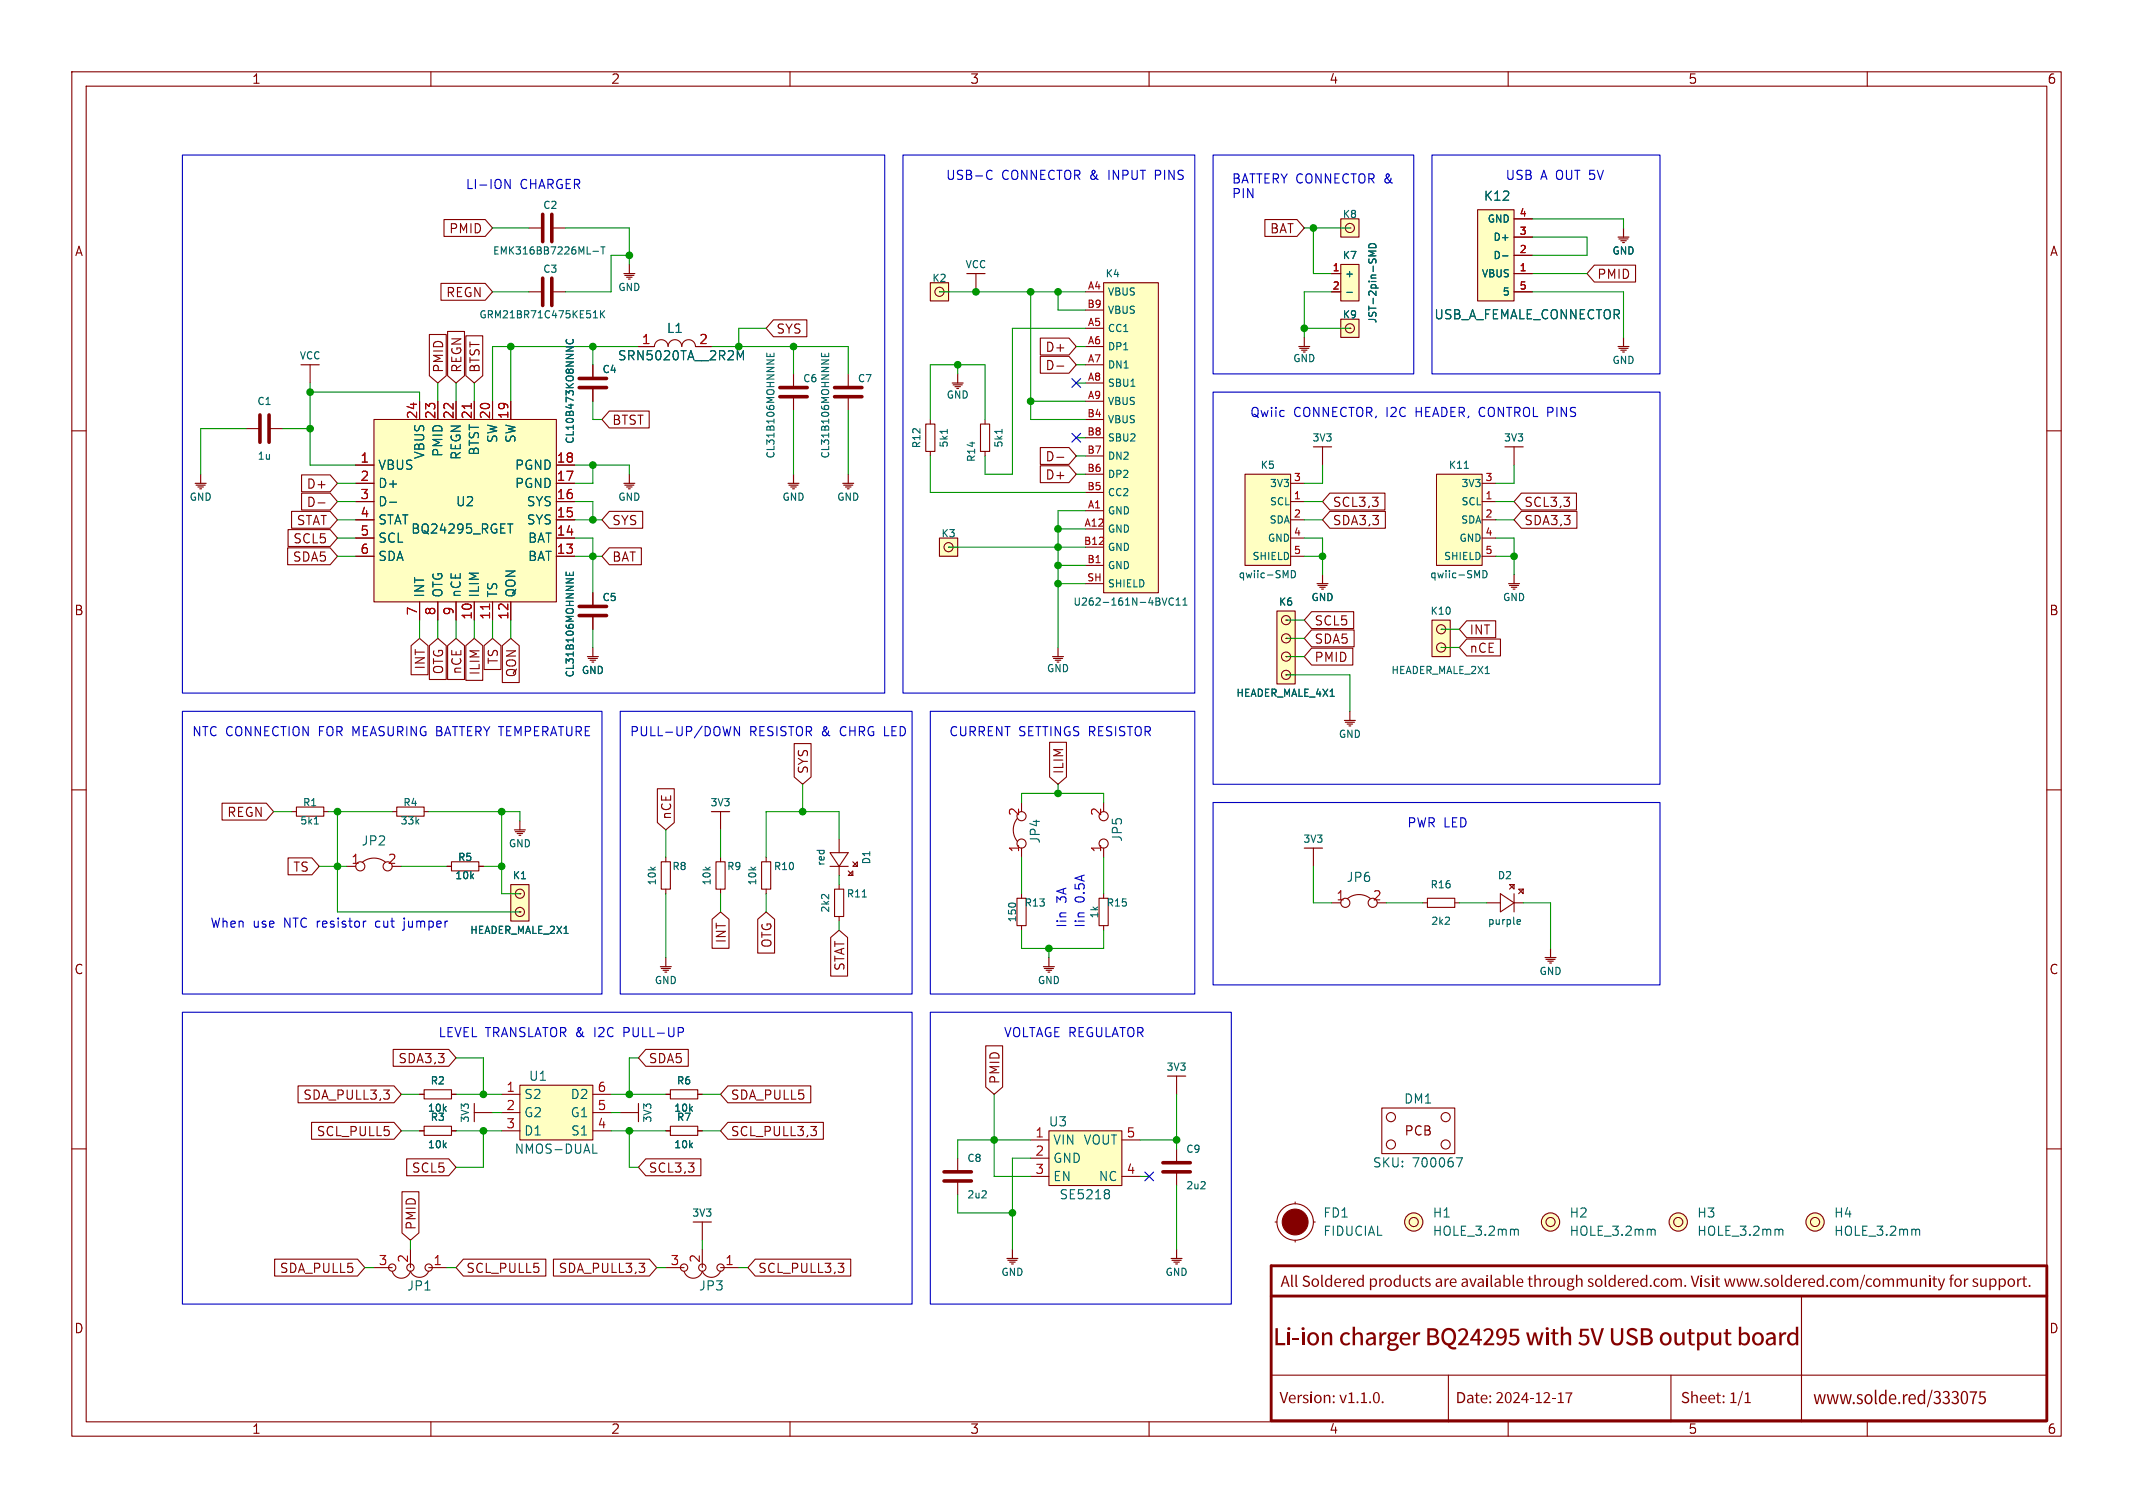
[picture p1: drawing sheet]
<svg xmlns="http://www.w3.org/2000/svg" width="297mm" height="210mm" viewBox="0 0 297 210" stroke-linecap="round" stroke-linejoin="round" font-family="sans-serif">
<g fill="none" stroke="#840000" stroke-width=".15">
<path d="M10 10h277v190h-277zM12 12h273v186h-273zM60 10v2M110 10v2M160 10v2M210 10v2M260 10v2M10 60h2M285 60h2M10 110h2M285 110h2M10 160h2"/>
<path d="M285 160h2M60 198v2M110 198v2M160 198v2M177 191.5h108M201.7 191.5v6.5M210 198v2M232.7 191.5v6.5M250.8 180.5v17.5M260 198v2"/>
</g>
<path d="M284.8 176.3h-107.8v21.6h107.9M285 176.3v21.6M177 180.5h108" fill="none" stroke="#840000" stroke-width=".4"/>
<path d="M130.8 74.9h2.5v2.6h-2.5z" fill="#ffffc2"/>
<g fill="none" stroke="#840000" stroke-width=".15">
<path d="M130.8 74.9h2.5v2.6h-2.5zM132.1 76.2h.1M40.6 113h.7M41.3 112.4h3.8v1.3h-3.8zM45.1 113h.6M62.2 120.7h.7M62.9 120h3.8v1.3h-3.8zM66.7 120.7h.6"/>
<circle cx="132.1" cy="76.2" r=".63"/>
</g>
<path d="M43.8 114.8h.5" fill="none" stroke="#006464" stroke-width=".15"/>
<path d="M186.7 36.8h2.5v5.1h-2.5z" fill="#ffffc2"/>
<path d="M185.4 38.1h1.3M186.7 36.8h2.5v5.1h-2.5zM185.4 40.6h1.3" fill="none" stroke="#840000" stroke-width=".15"/>
<path d="M190.7 34a.52 .52 0 0 1 .6 0 .52 .52 0 0 1 .3 .5h-1zM191.6 35h-1l.7 .3-.7 .3M187.5 40.7h.8" fill="none" stroke="#006464" stroke-width=".15"/>
<path d="M186.7 44.5h2.5v2.5h-2.5z" fill="#ffffc2"/>
<g fill="none" stroke="#840000" stroke-width=".15">
<path d="M186.7 44.5h2.5v2.5h-2.5zM188 45.7h.1"/>
<circle cx="188" cy="45.7" r=".63"/>
</g>
<path d="M71.6 115.6h1.6M71.8 115.8h1.2M72 116.1h.8M72.3 116.3h.2M72.4 114.3v1.3" fill="none" stroke="#840000" stroke-width=".16"/>
<path d="M71.1 123.2h2.6v5.1h-2.6z" fill="#ffffc2"/>
<g fill="none" stroke="#840000" stroke-width=".15">
<path d="M71.1 123.2h2.6v5.1h-2.6zM72.4 127h.1M72.4 124.5h.1"/>
<circle cx="72.4" cy="124.5" r=".63"/>
<circle cx="72.4" cy="127" r=".63"/>
</g>
<path d="M186.7 30.5h2.5v2.5h-2.5z" fill="#ffffc2"/>
<g fill="none" stroke="#840000" stroke-width=".15">
<path d="M186.7 30.5h2.5v2.5h-2.5zM188 31.8h.1M82.5 50.8v1.9M82.5 54v1.9M54.6 113h.6M55.2 112.4h3.9v1.3h-3.9zM59.1 113h.6M92.7 119.4v.6M100.3 113v2.6M100.3 119.4v.6M106.7 119.4v.6M115.6 118.7h2.5l-1.3 2z"/>
<path d="M116.8 116.8v2M92.1 120h1.2v3.8h-1.2zM92.7 123.8v.7M99.7 120h1.3v3.8h-1.3zM100.3 123.8v.7M106 120h1.3v3.8h-1.3zM106.7 123.8v.7M115.6 120.7h2.5M116.2 123.8h1.3v3.8h-1.3zM116.8 120.7v1.2M116.8 123.2v.6M116.8 127.6v.7"/>
<path d="M118.1 121.9l.6-.6v.6zM118.1 121.3l.6 .6M118.7 120.7l.7-.7v.7zM118.7 120l.7 .7M198.1 125.7h.6M198.8 125.1h3.8v1.3h-3.8zM202.6 125.7h.6M207 125.7h1.9M208.9 124.5l1.9 1.2-1.9 1.3zM210.2 123.2h.6v.6zM210.8 125.7h1.3M210.8 123.2l-.6 .6"/>
<path d="M210.8 124.5v2.5M211.5 123.8h.6v.7zM212.1 123.8l-.6 .7"/>
<circle cx="188" cy="31.7" r=".63"/>
<circle cx="215.9" cy="170.2" r=".63"/>
<circle cx="215.9" cy="170.2" r="1.27"/>
<circle cx="233.7" cy="170.2" r=".63"/>
<circle cx="233.7" cy="170.2" r="1.27"/>
</g>
<g fill="none" stroke="#840000" stroke-width=".16">
<path d="M180.8 48.3h1.6M181 48.5h1.2M181.2 48.8h.8M181.5 49h.2M181.6 47v1.3M99.1 113h2.5M91.9 134.6h1.6M92.1 134.9h1.2M92.3 135.1h.8M92.6 135.4h.2M92.7 133.4v1.2M215.1 133.4h1.6"/>
<path d="M215.3 133.6h1.2M215.5 133.9h.8M215.8 134.1h.2M215.9 132.1v1.3"/>
</g>
<path d="M78.9 47.3a.47 .47 0 0 0 .4 .6 .47 .47 0 0 0 .5-.4l-.1-.2M120.1 124.9h.5M211.3 128.7h.4M211.3 128.1h.3l.1 .2-.5 .1M230.1 171.2h.2l.2 .2v.6M247.9 171.2h.2l.1 .2v.6" fill="none" stroke="#006464" stroke-width=".15"/>
<path d="M80.6 54h3.9M80.6 52.7h3.9" fill="none" stroke="#840000" stroke-width=".5"/>
<g fill="#ffffc2" stroke="#ffffc2" stroke-width=".14">
<circle cx="233.7" cy="170.2" r="1.27"/>
<circle cx="215.9" cy="170.2" r="1.27"/>
</g>
<path d="M177.8 85.1h2.5v10.2h-2.5z" fill="#ffffc2"/>
<g fill="none" stroke="#840000" stroke-width=".15">
<path d="M73.7 31.8h1.9M76.8 31.8h1.9M128.9 59.1h1.3v3.8h-1.3zM129.5 58.4v.6M136.5 59.1h1.3v3.8h-1.3zM137.2 58.4v.6M129.5 62.9v.6M137.2 62.9v.6M177.8 85.1h2.5v10.2h-2.5zM179.1 94h.1M179.1 91.4h.1M179.1 88.9h.1"/>
<path d="M179.1 86.4h.1"/>
<circle cx="179.1" cy="94" r=".63"/>
<circle cx="179.1" cy="86.4" r=".63"/>
<circle cx="179.1" cy="88.9" r=".63"/>
<circle cx="179.1" cy="91.4" r=".63"/>
</g>
<path d="M82.6 35h.7M83.7 34.4h.5M84 34.4v1M131.9 59.8v.6M139.5 59.8v.6" fill="none" stroke="#006464" stroke-width=".15"/>
<path d="M75.6 29.8v3.9M76.8 29.8v3.9" fill="none" stroke="#840000" stroke-width=".5"/>
<path d="M132.6 53.3h1.5M132.7 53.6h1.3M133 53.8h.7M133.2 54.1h.3M133.3 52.1v1.2M183.4 81.3h1.5M183.5 81.5h1.3M183.8 81.8h.7M184 82h.3M184.1 80v1.3" fill="none" stroke="#840000" stroke-width=".16"/>
<path d="M173.4 66h6.3v12.7h-6.3z" fill="#ffffc2"/>
<path d="M173.4 66h6.3v12.7h-6.3zM179.7 69.9h1.9M179.7 72.4h1.9M179.7 67.3h1.9M179.7 74.9h1.9M179.7 77.5h1.9" fill="none" stroke="#840000" stroke-width=".15"/>
<path d="M179.8 79.5a.51 .51 0 0 1 .6 .5 .51 .51 0 0 1-.6 .5z" fill="none" stroke="#006464" stroke-width=".15"/>
<path d="M199.4 86.4h2.5v5h-2.5z" fill="#ffffc2"/>
<g fill="none" stroke="#840000" stroke-width=".15">
<path d="M73.7 40.6h1.9M76.8 40.6h1.9M82.5 82.6v1.8M82.5 85.7v1.9M199.4 86.4h2.5v5h-2.5zM200.7 90.2h.1M200.7 87.6h.1"/>
<circle cx="200.7" cy="90.2" r=".63"/>
<circle cx="200.7" cy="87.6" r=".63"/>
</g>
<path d="M146.6 91.4h1.5M146.7 91.7h1.3M146.9 91.9h.8M147.2 92.2h.2M147.3 90.2v1.2M188 99.1v1.2M187.2 100.3h1.5M187.3 100.6h1.3M187.6 100.8h.7M187.8 101.1h.3" fill="none" stroke="#840000" stroke-width=".16"/>
<path d="M75.6 38.7v3.8M76.8 38.7v3.8M80.6 85.7h3.9M80.6 84.5h3.9" fill="none" stroke="#840000" stroke-width=".5"/>
<path d="M82.6 44.3h.6M83.6 43.3v1M83.8 43.7l.4 .6M84.2 43.3l-.6 .5M78.8 79.7v.4h1v-.4M79.3 79.8v.3" fill="none" stroke="#006464" stroke-width=".15"/>
<path d="M52.1 58.4h25.4v25.4h-25.4z" fill="#ffffc2"/>
<g fill="none" stroke="#840000" stroke-width=".15">
<path d="M34.3 59.7h1.9M37.5 59.7h1.9M52.1 58.4h25.4v25.4h-25.4zM58.4 55.9v2.5M61 55.9v2.5M63.5 55.9v2.5M66 55.9v2.5M68.6 55.9v2.5M71.1 55.9v2.5M118.1 52.1v1.9M118.1 55.3v1.9M49.5 64.8h2.6"/>
<path d="M49.5 77.5h2.6M49.5 74.9h2.6M49.5 72.4h2.6M49.5 69.9h2.6M49.5 67.3h2.6M77.5 64.8h2.5M77.5 77.5h2.5M77.5 74.9h2.5M77.5 72.4h2.5M77.5 69.9h2.5M77.5 67.3h2.5M184.1 62.2v2.6"/>
<path d="M210.8 62.2v2.6M58.4 83.8v2.6M61 83.8v2.6M63.5 83.8v2.6M66 83.8v2.6M68.6 83.8v2.6M71.1 83.8v2.6M163.8 160v1.9M163.8 163.2v1.9"/>
</g>
<path d="M65.6 56.2v.7M68.2 84.1v.7" fill="none" stroke="#a90000" stroke-width=".15"/>
<path d="M114.4 49.2v.4h1v-.4M114.9 49.3v.3M54.3 69.9h.9M70.7 73h.7M167.2 165.6h.6M167.8 164.6v.4" fill="none" stroke="#006464" stroke-width=".15"/>
<path d="M27.2 67.3h1.5M27.3 67.6h1.3M27.6 67.8h.7M27.8 68.1h.3M27.9 66v1.3M182.9 62.2h2.5M209.5 62.2h2.6M163.1 175.3h1.5M163.2 175.5h1.3M163.4 175.8h.8M163.7 176h.3M163.8 174v1.3" fill="none" stroke="#840000" stroke-width=".16"/>
<path d="M36.2 57.8v3.8M37.5 57.8v3.8M116.2 55.2h3.8M116.2 54h3.8M161.9 163.2h3.8M161.9 161.9h3.8" fill="none" stroke="#840000" stroke-width=".5"/>
<path d="M200 66h6.4v12.7h-6.4z" fill="#ffffc2"/>
<g fill="none" stroke="#840000" stroke-width=".15">
<path d="M43.2 50.8v2.5M200 66h6.4v12.7h-6.4zM206.4 69.9h1.9M206.4 72.4h1.9M206.4 67.3h1.9M206.4 74.9h1.9M206.4 77.5h1.9M192.4 154.3h10.2v6.4h-10.2zM177.5 170.2h.3M180.3 167.4v.2M180.3 172.7v.3M182.9 170.2h.2"/>
<circle cx="193.7" cy="159.4" r=".63"/>
<circle cx="193.7" cy="155.6" r=".63"/>
<circle cx="201.3" cy="159.4" r=".63"/>
<circle cx="201.3" cy="155.6" r=".63"/>
<circle cx="180.3" cy="170.2" r="2.54"/>
<circle cx="196.8" cy="170.2" r=".63"/>
<circle cx="196.8" cy="170.2" r="1.27"/>
</g>
<path d="M203.9 65.2h.6M206.5 79.5a.51 .51 0 0 1 .6 .5 .51 .51 0 0 1-.6 .5zM202.8 161.2h.8l-.5 1.3M211.1 171.2h.1l.2 .2v.6" fill="none" stroke="#006464" stroke-width=".15"/>
<circle cx="180.3" cy="170.2" r="1.8" fill="#840000" stroke="#840000" stroke-width=".15"/>
<circle cx="196.8" cy="170.2" r="1.27" fill="#ffffc2" stroke="#ffffc2" stroke-width=".14"/>
<path d="M41.9 50.8h2.5" fill="none" stroke="#840000" stroke-width=".16"/>
<path d="M72.4 151.1h10.1v7.7h-10.1z" fill="#ffffc2"/>
<g fill="none" stroke="#840000" stroke-width=".15">
<path d="M88.9 48.3h2.2M91.1 48.2a.95 .95 0 0 1 1-.9 .95 .95 0 0 1 .9 .9 .95 .95 0 0 1 1-.9 .95 .95 0 0 1 .9 .9 .95 .95 0 0 1 1-.9 .95 .95 0 0 1 .9 .9M96.9 48.3h2.2M110.5 52.1v1.9M110.5 55.3v1.9M141.6 114a2.55 2.55 0 0 0 .1 3.2M142.2 111.8v1.2M142.2 118.1v1.3M153.7 111.8v1.2M153.7 118.1v1.3M141.6 125.1h1.3v3.8h-1.3zM142.2 124.5v.6"/>
<path d="M142.2 128.9v.6M153 125.1h1.3v3.8h-1.3zM153.7 124.5v.6M153.7 128.9v.6M66 154.9h2.6M69.8 152.4h2.6M69.8 154.9h2.6M69.8 157.5h2.6M72.4 151.1h10.1v7.7h-10.1zM82.5 152.4h2.6M82.5 154.9h2.6M82.5 157.5h2.6"/>
<path d="M163.8 149.9v2.5"/>
<circle cx="142.2" cy="113.7" r=".63"/>
<circle cx="142.2" cy="117.5" r=".63"/>
<circle cx="153.7" cy="117.5" r=".63"/>
<circle cx="153.7" cy="113.7" r=".63"/>
</g>
<path d="M102.7 48.8l.4 .9 .4-.9v1.3M106.8 49.2v.4h1v-.4M107.2 49.3v.3M140.6 125.8h.6M82.5 160.6h.7" fill="none" stroke="#006464" stroke-width=".15"/>
<g fill="none" stroke="#840000" stroke-width=".16">
<path d="M86.9 67.3h1.5M87 67.6h1.3M87.2 67.8h.8M87.5 68.1h.3M87.6 66v1.3M109.7 67.3h1.6M109.9 67.6h1.2M110.1 67.8h.8M110.4 68.1h.2M110.5 66v1.3M81.8 91.4h1.5M81.9 91.7h1.3"/>
<path d="M82.2 91.9h.7M82.4 92.2h.3M82.5 90.2v1.2M145.3 134.6h1.5M145.4 134.9h1.3M145.7 135.1h.7M145.9 135.4h.3M146 133.4v1.2M66 153.7v2.5M162.6 149.9h2.5M140.2 175.3h1.5M140.3 175.5h1.3"/>
<path d="M140.6 175.8h.8M140.8 176h.3M141 174v1.3"/>
</g>
<path d="M108.6 55.2h3.8M108.6 54h3.8" fill="none" stroke="#840000" stroke-width=".5"/>
<path d="M146 157.5h10.2v7.6h-10.2z" fill="#ffffc2"/>
<g fill="none" stroke="#840000" stroke-width=".15">
<path d="M135.9 38.1v2.5M58.4 157.5h.6M58.4 152.4h.6M59.1 151.8h3.8v1.2h-3.8zM59.1 156.8h3.8v1.3h-3.8zM62.9 157.5h.6M62.9 152.4h.6M92.7 157.5h.6M93.3 156.8h3.9v1.3h-3.9zM97.2 157.5h.6M143.5 158.8h2.5M146 157.5h10.2v7.6h-10.2z"/>
<path d="M156.2 158.8h2.5M52.1 176.5h2.5M54.6 177a1.32 1.32 0 0 0 1.3 1 1.32 1.32 0 0 0 1.2-1 1.38 1.38 0 0 0 1.3 .9 1.38 1.38 0 0 0 1.3-.9M57.1 174v2.5M59.7 176.5h2.5M92.7 176.5h2.5M95.2 177a1.32 1.32 0 0 0 1.3 1 1.32 1.32 0 0 0 1.3-1 1.38 1.38 0 0 0 1.3 .9 1.38 1.38 0 0 0 1.2-.9M97.8 174v2.5M100.3 176.5h2.6M133.3 161.3v1.9M133.3 164.5v1.9M143.5 161.3h2.5"/>
<path d="M143.5 163.8h2.5M156.2 163.8h2.5"/>
<circle cx="54.6" cy="176.5" r=".51"/>
<circle cx="57.2" cy="176.5" r=".51"/>
<circle cx="59.7" cy="176.5" r=".51"/>
<circle cx="95.3" cy="176.5" r=".51"/>
<circle cx="97.8" cy="176.5" r=".51"/>
<circle cx="100.3" cy="176.5" r=".51"/>
</g>
<path d="M136.7 166.8h.6M137.3 165.9v.4M154.2 165.7l.3 .2-.3 .3 .3 .3v.2l-.3 .2" fill="none" stroke="#006464" stroke-width=".15"/>
<path d="M131.4 164.5h3.9M131.4 163.2h3.9" fill="none" stroke="#840000" stroke-width=".5"/>
<path d="M134.6 38.1h2.6M117.3 67.3h1.6M117.5 67.6h1.2M117.7 67.8h.8M118 68.1h.2M118.1 66v1.3" fill="none" stroke="#840000" stroke-width=".16"/>
<path d="M129.5 39.4h2.6v2.5h-2.6z" fill="#ffffc2"/>
<g fill="none" stroke="#840000" stroke-width=".15">
<path d="M129.5 39.4h2.6v2.5h-2.6zM130.8 40.6h.1"/>
<circle cx="130.8" cy="40.6" r=".63"/>
</g>
<path d="M153.7 39.4h7.6v43.2h-7.6z" fill="#ffffc2"/>
<g fill="none" stroke="#840000" stroke-width=".15">
<path d="M153.7 39.4h7.6v43.2h-7.6zM151.1 40.6h2.6M151.1 45.7h2.6M151.1 48.3h2.6M151.1 50.8h2.6M151.1 53.3h2.6M151.1 55.9h2.6M151.1 58.4h2.6M151.1 43.2h2.6M151.1 71.1h2.6M151.1 73.7h2.6M151.1 78.7h2.6"/>
<path d="M151.1 76.2h2.6M151.1 68.6h2.6M151.1 66h2.6M151.1 63.5h2.6M151.1 61h2.6M151.1 81.3h2.6M86.4 154.9h2.5M97.8 170.2v2.5"/>
</g>
<path d="M157.5 53.8h.5M162.5 83.3l-.4 1M163.4 83.4a.47 .47 0 0 0-.7 .3 .47 .47 0 0 0 .5 .6l.2-.1M163.8 84.3h.5M163.8 83.6l.3-.3v1M164.7 84.3h.6M164.7 83.6l.3-.3v1" fill="none" stroke="#006464" stroke-width=".15"/>
<path d="M225.3 33h1.5M225.4 33.3h1.3M225.7 33.5h.7M225.9 33.8h.3M226.1 31.8v1.2M225.3 48.3h1.5M225.4 48.5h1.3M225.7 48.8h.7M225.9 49h.3M226.1 47v1.3M88.9 153.7v2.5M96.5 170.2h2.6" fill="none" stroke="#840000" stroke-width=".16"/>
<path d="M205.7 29.2h5.1v12.7h-5.1z" fill="#ffffc2"/>
<g fill="none" stroke="#840000" stroke-width=".15">
<path d="M61.4 39.5h6.2l1 1.1-1 1.2h-6.2zM61.8 30.6h5.8l1 1.2-1 1.1h-5.8zM176.1 30.6h4.5l1 1.2-1 1.1h-4.5zM185.4 38.1h1.3M205.7 29.2h5.1v12.7h-5.1zM210.8 38.1h2.6M210.8 35.6h2.6M210.8 33h2.6M210.8 30.5h2.6M222 36.9h5.7v2.4h-5.7l-1-1.2zM58.4 55.9v2.5M59.8 46.6h2.3v5.7l-1.1 1-1.2-1z"/>
<path d="M61 55.9v2.5M62.3 46.2h2.4v6.1l-1.2 1-1.2-1zM63.5 55.9v2.5M64.9 46.8h2.3v5.5l-1.2 1-1.1-1zM66 55.9v2.5M68.6 55.9v2.5M71.1 55.9v2.5M82.5 50.8v1.9M82.5 54v1.9M84.8 57.2h5.6v2.4h-5.6l-1-1.2zM88.9 48.3h2.2M96.9 48.3h2.2"/>
<path d="M107.7 44.5h4.6v2.4h-4.6l-1-1.2zM144.9 47.1h3.9l1.1 1.2-1.1 1.1h-3.9zM144.9 49.6h3.9l1.1 1.2-1.1 1.2h-3.9zM147.2 51h.9M185.4 40.6h1.3M188 45.7h.1M210.8 40.6h2.6M40.1 76.3h5.9l1 1.2-1 1.1h-5.9zM40.1 73.8h5.9l1 1.1-1 1.2h-5.9zM40.6 71.2h5.4l1 1.2-1 1.2h-5.4zM42 66.1h4l1 1.2-1 1.2h-4zM42 68.7h4l1 1.2-1 1.1h-4z"/>
<path d="M44.3 70h1M49.5 64.8h2.6M49.5 77.5h2.6M49.5 74.9h2.6M49.5 72.4h2.6M49.5 69.9h2.6M49.5 67.3h2.6M77.5 64.8h2.5M77.5 77.5h2.5M77.5 74.9h2.5M77.5 72.4h2.5M77.5 69.9h2.5"/>
<path d="M77.5 67.3h2.5M84.8 71.2h4.7v2.4h-4.7l-1-1.2zM84.8 76.3h4.5v2.3h-4.5l-1-1.1zM144.9 64.9h3.9l1.1 1.1-1.1 1.2h-3.9zM144.9 62.3h3.9l1.1 1.2-1.1 1.2h-3.9zM147.2 63.7h.9M185.2 71.2h7.7v2.4h-7.7l-1.1-1.2zM185.2 68.7h7.6v2.3h-7.6l-1.1-1.1zM211.8 71.2h7.8v2.4h-7.8l-1-1.2zM211.8 68.7h7.7v2.3h-7.7l-1-1.1zM57.2 89.9l1.2-1 1.2 1v4.1h-2.4zM58.4 83.8v2.6"/>
<path d="M59.8 89.9l1.2-1 1.1 1v4.7h-2.3zM61 83.8v2.6M62.3 89.9l1.2-1 1.2 1v4.7h-2.4zM63.5 83.8v2.6M64.9 89.9l1.1-1 1.2 1v4.8h-2.3zM66 83.8v2.6M67.4 89.9l1.2-1 1.2 1v3.3h-2.4zM68.6 83.8v2.6M69.9 89.9l1.2-1 1.2 1v5.2h-2.4zM71.1 83.8v2.6M82.5 82.6v1.8M82.5 85.7v1.9"/>
<path d="M179.1 94h.1M179.1 91.4h.1M179.1 88.9h.1M179.1 86.4h.1M182.6 87.7h5.9v2.4h-5.9l-1-1.2zM182.6 90.3h5.8v2.3h-5.8l-1-1.2zM182.6 85.2h5.9v2.3h-5.9l-1-1.1zM204.2 86.5h4.1v2.3h-4.1l-1-1.2zM204.2 89h4.7v2.3h-4.7l-1-1.1zM30.9 111.9h6.2l1 1.1-1 1.2h-6.2zM40.1 119.5h3.3l1 1.2-1 1.1h-3.3zM91.5 109.8h2.4v4.8l-1.2 1-1.2-1z"/>
<path d="M110.6 103.6h2.3v4.6l-1.1 1-1.2-1zM146.1 103.4h2.4v4.8l-1.2 1-1.2-1zM182.9 118.1v2.6M48.3 120.7h1.2M53.7 120.1a2.55 2.55 0 0 0-3.2 0M54.6 120.7h1.3M62.2 120.7h.7M66.7 120.7h.6M72.4 127h.1M72.4 124.5h.1M99.2 128l1.1-1 1.2 1v4.1h-2.3zM105.5 128l1.2-1 1.2 1v4.7h-2.4z"/>
<path d="M115.7 130.6l1.1-1.1 1.2 1.1v5.3h-2.3zM185.4 125.7h1.3M190.8 125.1a2.55 2.55 0 0 0-3.2 .1M191.8 125.7h1.2M41.5 151.2h13.4l1 1.2-1 1.2h-13.4zM43.4 156.3h11.5l1 1.2-1 1.2h-11.5zM53.4 151.8h.8l-.4 .5M54.1 152.4v.5M54.7 146.1h7.8l1 1.2-1 1.2h-7.8zM58.4 152.4h.6M58.4 157.5h.6M62.9 152.4h.6"/>
<path d="M62.9 157.5h.6M89.9 146.1h5.9v2.4h-5.9l-1-1.2zM92.7 152.4h.6M92.7 157.5h.6M93.3 151.8h3.9v1.2h-3.9zM97.2 152.4h.6M97.2 157.5h.6M101.3 156.3h13.3v2.4h-13.3l-1-1.2zM101.3 151.2h11.6v2.4h-11.6l-1-1.2zM112.9 156.9h.8l-.4 .5M113.4 157.4l.3 .2v.3l-.3 .3M137.3 145.6h2.3v5.8l-1.2 1-1.1-1z"/>
<path d="M38.2 175.4h11.6l1 1.1-1 1.2h-11.6zM56 166h2.3v5.7l-1.2 1-1.1-1zM56.6 161.4h5.9l1 1.2-1 1.1h-5.9zM64.5 175.4h11.5v2.3h-11.5l-1-1.2zM77.1 175.4h13.3l1 1.1-1 1.2h-13.3zM89 175.9h.8l-.5 .5M89.7 176.5v.6M89.9 161.4h7.7v2.3h-7.7l-1-1.1zM105.2 175.4h13.3v2.3h-13.3l-1.1-1.2zM116.7 175.9h.8l-.4 .5M117.2 176.4l.3 .3v.3l-.3 .2"/>
<circle cx="50.2" cy="120.6" r=".63"/>
<circle cx="54" cy="120.6" r=".63"/>
<circle cx="187.3" cy="125.7" r=".63"/>
<circle cx="191.1" cy="125.7" r=".63"/>
<circle cx="252.7" cy="170.2" r=".63"/>
<circle cx="252.7" cy="170.2" r="1.27"/>
</g>
<path d="M190.7 34a.52 .52 0 0 1 .6 0 .52 .52 0 0 1 .3 .5h-1zM191.6 35h-1l.7 .3-.7 .3M209.2 35.6h.8M78.9 47.3a.47 .47 0 0 0 .4 .6 .47 .47 0 0 0 .5-.4l-.1-.2M102.7 48.8l.4 .9 .4-.9v1.3M187.5 40.7h.8M54.3 69.9h.9M70.7 73h.7M78.8 79.7v.4h1v-.4M79.3 79.8v.3M266.9 171.2h.2l.2 .2v.6" fill="none" stroke="#006464" stroke-width=".15"/>
<path d="M86.9 38.1h1.5M87 38.4h1.3M87.2 38.6h.8M87.5 38.9h.3M87.6 36.8v1.3M210.1 81.3h1.5M210.2 81.5h1.3M210.4 81.8h.8M210.7 82h.2M210.8 80v1.3M181.6 118.1h2.5" fill="none" stroke="#840000" stroke-width=".16"/>
<circle cx="252.7" cy="170.2" r="1.27" fill="#ffffc2" stroke="#ffffc2" stroke-width=".14"/>
<g fill="none" stroke="#0000c2" stroke-width=".15">
<path d="M25.4 21.6h97.8v74.9h-97.8zM70.3 25l.7 1.3v-1.3M125.7 21.6h40.7v74.9h-40.7zM137.6 23.8l.3-.1 .2 .1M138.1 24.9l-.2 .1-.3-.1M168.9 21.6h27.9v30.5h-27.9zM199.4 21.6h31.7v30.5h-31.7zM168.9 54.6h62.2v54.6h-62.2zM25.4 99.1h58.4v39.3h-58.4zM86.4 99.1h40.6v39.3h-40.6zM129.5 99.1h36.9v39.3h-36.9zM101.8 101.2l-.3 1.3"/>
<path d="M103 101.2v1.3l-.8-1.3v1.3M168.9 111.8h62.2v25.4h-62.2zM51 128.3h-.3M56.3 129.4l-.3 .1M56.3 127.9v.1M25.4 141h101.6v40.6h-101.6zM129.5 141h41.9v40.6h-41.9z"/>
</g>
<g fill="none" stroke="#009600" stroke-width=".15">
<path d="M68.6 31.8h5.1M78.7 31.8h8.9v5M87.6 35.6h-2.5v5h-6.4M181.6 31.8h6.4M182.9 31.8v6.3h2.5M213.4 33h7.6v2.6h-7.6M213.4 38.1h7.6M213.4 30.5h12.7v1.3M34.3 59.7h-6.4v6.3M39.4 59.7h3.8M43.2 54.6h15.2v1.3M43.2 53.3v11.5h6.3"/>
<path d="M61 53.3v2.6M63.5 53.3v2.6M66 53.3v2.6M68.6 40.6h5.1M71.1 48.3v7.6M82.5 55.9v2.5h1.3M82.5 48.3v2.5M88.9 48.3h-20.3v7.6M99.1 48.3h19v3.8M106.7 45.7h-3.8v2.6M110.5 48.3v3.8M110.5 57.2v8.8"/>
<path d="M118.1 57.2v8.8M129.5 58.4v-7.6h7.7v7.6M130.8 40.6h20.3M133.3 50.8v1.3M143.5 40.6v17.8h7.6M143.5 55.9h7.6M147.3 40.6v2.6h3.8M149.9 48.3h1.2M149.9 50.8h1.2M149.9 53.3h1.2M151.1 45.7h-10.1v20.3h-3.8v-2.5M181.6 45.7h6.4"/>
<path d="M185.4 40.6h-3.8v6.4M213.4 40.6h12.7v6.4M47 67.3h2.5M47 69.9h2.5M47 77.5h2.5M47 74.9h2.5M47 72.4h2.5M80 69.9h2.5v2.5M80 77.5h3.8M80 74.9h2.5v7.7M80 72.4h3.8M80 64.8h7.6v1.2"/>
<path d="M82.5 64.8v2.5h-2.5M129.5 63.5v5.1h21.6M132.1 76.2h19M147.3 78.7h3.8M147.3 73.7h3.8M149.9 66h1.2M149.9 61h1.2M149.9 63.5h1.2M151.1 71.1h-3.8v19.1M181.6 69.9h2.5M181.6 77.5h2.5M181.6 74.9h2.5v5.1"/>
<path d="M181.6 72.4h2.5M184.1 64.8v2.5h-2.5M208.3 69.9h2.5M208.3 77.5h2.5M208.3 74.9h2.5v5.1M208.3 72.4h2.5M210.8 64.8v2.5h-2.5M58.4 86.4v2.5M61 86.4v2.5M63.5 86.4v2.5M66 86.4v2.5M68.6 86.4v2.5"/>
<path d="M71.1 86.4v2.5M82.5 87.6v2.6M147.3 81.3h3.8M179.1 86.4h2.5M179.1 94h8.9v5.1M179.1 88.9h2.5M179.1 91.4h2.5M200.7 87.6h2.5M200.7 90.2h2.5M38.1 113h2.5M45.7 113h8.9M47 113v14h25.4"/>
<path d="M59.7 113h12.7v1.3M69.8 113v11.5h2.6M92.7 115.6v3.8M100.3 115.6v3.8M111.8 109.2v3.8M116.8 116.8v-3.8h-10.1v6.4M142.2 111.8v-1.3h11.5v1.3M142.2 119.4v5.1M147.3 109.2v1.3M153.7 119.4v5.1M44.4 120.7h3.9M55.9 120.7h6.3"/>
<path d="M67.3 120.7h2.5M92.7 124.5v8.9M100.3 124.5v2.5M106.7 124.5v2.5M116.8 121.9v1.3M116.8 128.3v1.2M142.2 129.5v2.6h11.5v-2.6M146 132.1v1.3M182.9 120.7v5h2.5M193 125.7h5.1M203.2 125.7h3.8M212.1 125.7h3.8v6.4"/>
<path d="M55.9 157.5h2.5M55.9 152.4h2.5M63.5 157.5h6.3M63.5 152.4h6.3M63.5 147.3h3.8v5.1M67.3 157.5v5.1h-3.8M68.6 154.9h1.2M85.1 157.5h7.6M85.1 152.4h7.6M85.1 154.9h1.3M87.6 157.5v5.1h1.3M88.9 147.3h-1.3v5.1"/>
<path d="M97.8 157.5h2.5M97.8 152.4h2.5M138.4 152.4v11.4h5.1M143.5 158.8h-10.2v2.5M158.7 158.8h5.1M163.8 152.4v7.6M50.8 176.5h1.3M57.1 172.7v1.3M62.2 176.5h1.3M91.4 176.5h1.3M97.8 172.7v1.3M102.9 176.5h1.2"/>
<path d="M133.3 166.4v2.5h7.7M143.5 161.3h-2.5v12.7M158.7 163.8h1.3M163.8 165.1v8.9"/>
</g>
<path d="M149.3 52.7l1.2 1.2M150.5 52.7l-1.2 1.2M149.3 60.4l1.2 1.2M150.5 60.4l-1.2 1.2M159.4 163.2l1.2 1.2M160.6 163.2l-1.2 1.2" fill="none" stroke="#000084" stroke-width=".15"/>
<path d="M65.6 56.2v.7M68.2 84.1v.7" fill="none" stroke="#a90000" stroke-width=".15"/>
<g fill="#009600" stroke="#009600" stroke-width=".15">
<circle cx="143.5" cy="55.9" r=".46"/>
<circle cx="143.5" cy="40.6" r=".46"/>
<circle cx="147.3" cy="40.6" r=".46"/>
<circle cx="138.4" cy="158.8" r=".46"/>
<circle cx="141" cy="168.9" r=".46"/>
<circle cx="147.3" cy="110.5" r=".46"/>
<circle cx="184.1" cy="77.5" r=".46"/>
<circle cx="181.6" cy="45.7" r=".46"/>
<circle cx="182.9" cy="31.8" r=".46"/>
<circle cx="110.5" cy="48.3" r=".46"/>
<circle cx="135.9" cy="40.6" r=".46"/>
<circle cx="133.3" cy="50.8" r=".46"/>
<circle cx="163.8" cy="158.8" r=".46"/>
<circle cx="146" cy="132.1" r=".46"/>
<circle cx="210.8" cy="77.5" r=".46"/>
<circle cx="147.3" cy="81.3" r=".46"/>
<circle cx="147.3" cy="78.7" r=".46"/>
<circle cx="147.3" cy="76.2" r=".46"/>
<circle cx="147.3" cy="73.7" r=".46"/>
<circle cx="82.5" cy="48.3" r=".46"/>
<circle cx="82.5" cy="64.8" r=".46"/>
<circle cx="87.6" cy="35.6" r=".46"/>
<circle cx="102.9" cy="48.3" r=".46"/>
<circle cx="71.1" cy="48.3" r=".46"/>
<circle cx="69.8" cy="120.7" r=".46"/>
<circle cx="47" cy="120.7" r=".46"/>
<circle cx="69.8" cy="113" r=".46"/>
<circle cx="47" cy="113" r=".46"/>
<circle cx="82.5" cy="77.5" r=".46"/>
<circle cx="43.2" cy="59.7" r=".46"/>
<circle cx="82.5" cy="72.4" r=".46"/>
<circle cx="43.2" cy="54.6" r=".46"/>
<circle cx="111.8" cy="113" r=".46"/>
<circle cx="67.3" cy="152.4" r=".46"/>
<circle cx="87.6" cy="157.5" r=".46"/>
<circle cx="67.3" cy="157.5" r=".46"/>
<circle cx="87.6" cy="152.4" r=".46"/>
</g>
<text font-size="3.5" fill="#840000" x="177.3" y="188.6">Li-ionchargerBQ24295with5VUSBoutputboard</text>
<text font-size="2.8" fill="#840000" x="252.5" y="196.5">www.solde.red/333075</text>
<g font-size="2.3" fill="#840000">
<text x="178.3" y="180">AllSolderedproductsareavailablethrough soldered.com.Visitwww.soldered.com/communityfor support.</text>
<text x="178.2" y="196.2">Version:v1.1.0.</text>
<text x="202.7" y="196.2">Date:2024-12-17</text>
<text x="234" y="196.2">Sheet:1/1</text>
</g>
<g font-size="1.8" fill="#840000">
<text x="35" y="11.9">1</text>
<text x="85" y="11.9">2</text>
<text x="135" y="11.9">3</text>
<text x="185" y="11.9">4</text>
<text x="235" y="11.9">5</text>
<text x="285" y="11.9">6</text>
<text x="10.3" y="35.9">A</text>
<text x="62.4" y="32.7">PMID</text>
<text x="176.7" y="32.7">BAT</text>
<text x="285.3" y="35.9">A</text>
<text x="62" y="41.6">REGN</text>
<text x="222.3" y="39.1">PMID</text>
<text x="108" y="46.7">SYS</text>
<text x="61.9" y="52" transform="rotate(-90 61.9 52)">PMID</text>
<text x="64.5" y="52" transform="rotate(-90 64.5 52)">REGN</text>
<text x="67" y="52" transform="rotate(-90 67 52)">BTST</text>
<text x="145.5" y="49.2">D+</text>
<text x="145.5" y="51.8">D-</text>
<text x="85.2" y="59.4">BTST</text>
<text x="145.5" y="64.5">D-</text>
<text x="42.6" y="68.3">D+</text>
<text x="42.6" y="70.8">D-</text>
<text x="145.5" y="67">D+</text>
<text x="185.5" y="70.8">SCL3,3</text>
<text x="212.2" y="70.8">SCL3,3</text>
<text x="40.7" y="75.9">SCL5</text>
<text x="41.2" y="73.3">STAT</text>
<text x="85.2" y="73.3">SYS</text>
<text x="185.5" y="73.3">SDA3,3</text>
<text x="212.2" y="73.3">SDA3,3</text>
<text x="40.7" y="78.4">SDA5</text>
<text x="85.2" y="78.4">BAT</text>
<text x="10.3" y="85.9">B</text>
<text x="182.9" y="89.9">SDA5</text>
<text x="182.9" y="87.3">SCL5</text>
<text x="204.5" y="88.6">INT</text>
<text x="285.3" y="85.9">B</text>
<text x="59.4" y="93.3" transform="rotate(-90 59.4 93.3)">INT</text>
<text x="61.9" y="94" transform="rotate(-90 61.9 94)">OTG</text>
<text x="64.5" y="94" transform="rotate(-90 64.5 94)">nCE</text>
<text x="67" y="94.1" transform="rotate(-90 67 94.1)">ILIM</text>
<text x="69.5" y="92.6" transform="rotate(-90 69.5 92.6)">TS</text>
<text x="72.1" y="94.4" transform="rotate(-90 72.1 94.4)">QON</text>
<text x="182.9" y="92.4">PMID</text>
<text x="204.5" y="91.1">nCE</text>
<text x="112.7" y="107.9" transform="rotate(-90 112.7 107.9)">SYS</text>
<text x="148.3" y="107.9" transform="rotate(-90 148.3 107.9)">ILIM</text>
<text x="31.5" y="114">REGN</text>
<text x="93.7" y="114.2" transform="rotate(-90 93.7 114.2)">nCE</text>
<text x="40.7" y="121.6">TS</text>
<text x="101.3" y="131.4" transform="rotate(-90 101.3 131.4)">INT</text>
<text x="10.3" y="135.9">C</text>
<text x="107.6" y="132.1" transform="rotate(-90 107.6 132.1)">OTG</text>
<text x="117.8" y="135.3" transform="rotate(-90 117.8 135.3)">STAT</text>
<text x="285.3" y="135.9">C</text>
<text x="55.4" y="148.3">SDA3,3</text>
<text x="90.2" y="148.3">SDA5</text>
<text x="42.1" y="153.4">SDA_PULL3,3</text>
<text x="101.7" y="153.4">SDA_PULL5</text>
<text x="139.4" y="151.1" transform="rotate(-90 139.4 151.1)">PMID</text>
<text x="44" y="158.4">SCL_PULL5</text>
<text x="101.7" y="158.4">SCL_PULL3,3</text>
<text x="195.5" y="158.4">PCB</text>
<text x="57.2" y="163.5">SCL5</text>
<text x="90.2" y="163.5">SCL3,3</text>
<text x="58.1" y="171.4" transform="rotate(-90 58.1 171.4)">PMID</text>
<text x="38.9" y="177.5">SDA_PULL5</text>
<text x="64.8" y="177.5">SCL_PULL5</text>
<text x="77.7" y="177.5">SDA_PULL3,3</text>
<text x="105.5" y="177.5">SCL_PULL3,3</text>
<text x="10.3" y="185.9">D</text>
<text x="285.3" y="185.9">D</text>
<text x="35" y="199.9">1</text>
<text x="85" y="199.9">2</text>
<text x="135" y="199.9">3</text>
<text x="185" y="199.9">4</text>
<text x="235" y="199.9">5</text>
<text x="285" y="199.9">6</text>
</g>
<g font-size="1.8" fill="#0000c2">
<text x="64.8" y="26.4">LI-ION</text>
<text x="72.4" y="26.4">CHARGER</text>
<text x="131.6" y="25.2">USB-C</text>
<text x="139.5" y="25.2">CONNECTOR &amp;</text>
<text x="154.6" y="25.2">INPUT</text>
<text x="161.3" y="25.2">PINS</text>
<text x="171.4" y="25.6">BATTERY CONNECTOR &amp;</text>
<text x="171.4" y="27.7">PIN</text>
<text x="209.5" y="25.2">USB</text>
<text x="214.5" y="25.2">A OUT 5V</text>
<text x="174" y="58.2">Qwiic</text>
<text x="180.1" y="58.2">CONNECTOR, I2C</text>
<text x="197.4" y="58.2">HEADER, CONTROL PINS</text>
<text x="26.7" y="102.6">NTC CONNECTION FOR MEASURING BATTERY TEMPERATURE</text>
<text x="87.6" y="102.6">PULL-UP/DOWN</text>
<text x="104.3" y="102.6">RESISTOR &amp;</text>
<text x="117.3" y="102.6">CHRG LED</text>
<text x="132.1" y="102.6">CURRENT SETTINGS RESISTOR</text>
<text x="195.9" y="115.3">PWR LED</text>
<text x="148.6" y="125.8" transform="rotate(-90 148.6 125.8)">3A</text>
<text x="151.1" y="125.8" transform="rotate(-90 151.1 125.8)">0.5A</text>
<text x="29.2" y="129.3">When</text>
<text x="35.2" y="129.3">use</text>
<text x="39.7" y="129.3">NTC resistor</text>
<text x="52.8" y="129.3">cut</text>
<text x="56.9" y="129.3">jumper</text>
<text x="148.6" y="129.3" transform="rotate(-90 148.6 129.3)">Iin</text>
<text x="151.1" y="129.3" transform="rotate(-90 151.1 129.3)">Iin</text>
<text x="61" y="144.5">LEVEL TRANSLATOR &amp;</text>
<text x="83" y="144.5">I2C</text>
<text x="87.3" y="144.5">PULL-UP</text>
<text x="139.7" y="144.5">VOLTAGE REGULATOR</text>
</g>
<g font-size="1.8" fill="#006464">
<text x="206.5" y="28.2">K12</text>
<text x="92.8" y="46.6">L1</text>
<text x="199.6" y="44.7">USB_A_FEMALE_CONNECTOR</text>
<text x="85.9" y="50.4">SRN5020TA__2R2M</text>
<text x="52.6" y="65.6">VBUS</text>
<text x="59.3" y="64" transform="rotate(-90 59.3 64)">VBUS</text>
<text x="61.8" y="63.7" transform="rotate(-90 61.8 63.7)">PMID</text>
<text x="64.4" y="64.2" transform="rotate(-90 64.4 64.2)">REGN</text>
<text x="66.9" y="63.5" transform="rotate(-90 66.9 63.5)">BTST</text>
<text x="69.4" y="61.8" transform="rotate(-90 69.4 61.8)">SW</text>
<text x="71.6" y="65.6">PGND</text>
<text x="72" y="61.8" transform="rotate(-90 72 61.8)">SW</text>
<text x="52.6" y="68.2">D+</text>
<text x="52.6" y="70.7">D-</text>
<text x="63.4" y="70.7">U2</text>
<text x="71.6" y="68.2">PGND</text>
<text x="73.3" y="70.7">SYS</text>
<text x="52.6" y="73.3">STAT</text>
<text x="52.6" y="75.8">SCL</text>
<text x="57.2" y="74.5">BQ24295_RGET</text>
<text x="73.3" y="73.3">SYS</text>
<text x="73.4" y="75.8">BAT</text>
<text x="52.6" y="78.3">SDA</text>
<text x="59.3" y="83.3" transform="rotate(-90 59.3 83.3)">INT</text>
<text x="61.8" y="83.3" transform="rotate(-90 61.8 83.3)">OTG</text>
<text x="64.4" y="83.3" transform="rotate(-90 64.4 83.3)">nCE</text>
<text x="66.9" y="83.3" transform="rotate(-90 66.9 83.3)">ILIM</text>
<text x="69.4" y="83.3" transform="rotate(-90 69.4 83.3)">TS</text>
<text x="72" y="83.3" transform="rotate(-90 72 83.3)">QON</text>
<text x="73.4" y="78.3">BAT</text>
<text x="50.2" y="118">JP2</text>
<text x="145" y="117.6" transform="rotate(-90 145 117.6)">JP4</text>
<text x="156.4" y="117.3" transform="rotate(-90 156.4 117.3)">JP5</text>
<text x="187.4" y="123">JP6</text>
<text x="72.9" y="153.3">S2</text>
<text x="72.9" y="155.8">G2</text>
<text x="73.6" y="150.7">U1</text>
<text x="79.4" y="155.8">G1</text>
<text x="79.4" y="153.3">D2</text>
<text x="195.4" y="153.9">DM1</text>
<text x="71.6" y="160.9">NMOS-DUAL</text>
<text x="72.9" y="158.3">D1</text>
<text x="79.4" y="158.3">S1</text>
<text x="145.9" y="157.1">U3</text>
<text x="146.6" y="159.6">VIN</text>
<text x="150.8" y="159.6">VOUT</text>
<text x="146.6" y="162.2">GND</text>
<text x="146.6" y="164.7">EN</text>
<text x="147.4" y="167.2">SE5218</text>
<text x="152.9" y="164.7">NC</text>
<text x="191.1" y="162.8">SKU:</text>
<text x="196.6" y="162.8">700067</text>
<text x="184.2" y="169.8">FD1</text>
<text x="184.2" y="172.3">FIDUCIAL</text>
<text x="199.4" y="172.3">HOLE_3.2mm</text>
<text x="199.4" y="169.8">H1</text>
<text x="218.4" y="172.3">HOLE_3.2mm</text>
<text x="218.4" y="169.8">H2</text>
<text x="236.2" y="172.3">HOLE_3.2mm</text>
<text x="236.2" y="169.8">H3</text>
<text x="255.3" y="169.8">H4</text>
<text x="255.3" y="172.3">HOLE_3.2mm</text>
<text x="56.6" y="179.9">JP1</text>
<text x="97.2" y="179.9">JP3</text>
</g>
<g font-size="1.8" fill="#a90000">
<text x="89.3" y="48">1</text>
<text x="97.3" y="48">2</text>
<text x="58.2" y="58.5" transform="rotate(-90 58.2 58.5)">24</text>
<text x="60.7" y="58.5" transform="rotate(-90 60.7 58.5)">23</text>
<text x="63.2" y="58.5" transform="rotate(-90 63.2 58.5)">22</text>
<text x="65.8" y="58.5" transform="rotate(-90 65.8 58.5)">21</text>
<text x="68.3" y="58.5" transform="rotate(-90 68.3 58.5)">20</text>
<text x="70.9" y="58.5" transform="rotate(-90 70.9 58.5)">19</text>
<text x="50.1" y="64.5">1</text>
<text x="77.4" y="64.5">18</text>
<text x="50.1" y="67.1">2</text>
<text x="50.1" y="69.6">3</text>
<text x="77.4" y="69.6">16</text>
<text x="77.4" y="67.1">17</text>
<text x="50.1" y="72.1">4</text>
<text x="50.1" y="74.7">5</text>
<text x="50.1" y="77.2">6</text>
<text x="77.4" y="77.2">13</text>
<text x="77.4" y="74.7">14</text>
<text x="77.4" y="72.1">15</text>
<text x="58.2" y="85.8" transform="rotate(-90 58.2 85.8)">7</text>
<text x="60.7" y="85.8" transform="rotate(-90 60.7 85.8)">8</text>
<text x="63.2" y="85.8" transform="rotate(-90 63.2 85.8)">9</text>
<text x="65.8" y="86.4" transform="rotate(-90 65.8 86.4)">10</text>
<text x="68.3" y="86.4" transform="rotate(-90 68.3 86.4)">11</text>
<text x="70.9" y="86.4" transform="rotate(-90 70.9 86.4)">12</text>
<text x="142" y="113.7" transform="rotate(-90 142 113.7)">2</text>
<text x="153.4" y="113.7" transform="rotate(-90 153.4 113.7)">2</text>
<text x="142" y="118.8" transform="rotate(-90 142 118.8)">1</text>
<text x="153.4" y="118.8" transform="rotate(-90 153.4 118.8)">1</text>
<text x="48.8" y="120.4">1</text>
<text x="53.9" y="120.4">2</text>
<text x="186" y="125.5">1</text>
<text x="191.1" y="125.5">2</text>
<text x="70.4" y="152.1">1</text>
<text x="70.4" y="154.7">2</text>
<text x="83.1" y="154.7">5</text>
<text x="83.1" y="152.1">6</text>
<text x="70.4" y="157.2">3</text>
<text x="83.1" y="157.2">4</text>
<text x="144.1" y="158.5">1</text>
<text x="144.1" y="161">2</text>
<text x="156.8" y="158.5">5</text>
<text x="144.1" y="163.6">3</text>
<text x="156.8" y="163.6">4</text>
<text x="52.6" y="176.3">3</text>
<text x="56.9" y="176" transform="rotate(-90 56.9 176)">2</text>
<text x="60.3" y="176.3">1</text>
<text x="93.3" y="176.3">3</text>
<text x="97.5" y="176" transform="rotate(-90 97.5 176)">2</text>
<text x="100.9" y="176.3">1</text>
</g>
<g font-size="1.4" fill="#006464">
<text x="75.5" y="29.3">C2</text>
<text x="68.5" y="35.7">EMK316BB7226ML-T</text>
<text x="186.9" y="30.6">K8</text>
<text x="207" y="31.2">GND</text>
<text x="207.8" y="33.7">D+</text>
<text x="224.4" y="35.7">GND</text>
<text x="75.5" y="38.2">C3</text>
<text x="86" y="40.7">GND</text>
<text x="129.7" y="39.5">K2</text>
<text x="134.3" y="37.6">VCC</text>
<text x="153.8" y="38.8">K4</text>
<text x="154.2" y="41.4">VBUS</text>
<text x="186.9" y="36.3">K7</text>
<text x="187.2" y="38.8">+</text>
<text x="206.2" y="38.8">VBUS</text>
<text x="207.8" y="36.3">D-</text>
<text x="209.1" y="41.4">5</text>
<text x="66.6" y="44.5">GRM21BR71C475KE51K</text>
<text x="154.2" y="46.4">CC1</text>
<text x="154.2" y="43.9">VBUS</text>
<text x="186.9" y="44.5">K9</text>
<text x="191.9" y="45.1" transform="rotate(-90 191.9 45.1)">JST-2pin-SMD</text>
<text x="41.6" y="50.3">VCC</text>
<text x="83.8" y="52.2">C4</text>
<text x="111.7" y="53.4">C6</text>
<text x="119.3" y="53.4">C7</text>
<text x="154.2" y="49">DP1</text>
<text x="154.2" y="51.5">DN1</text>
<text x="180" y="50.6">GND</text>
<text x="224.4" y="50.9">GND</text>
<text x="35.7" y="56.6">C1</text>
<text x="131.7" y="55.7">GND</text>
<text x="154.2" y="54.1">SBU1</text>
<text x="154.2" y="56.6">VBUS</text>
<text x="154.2" y="59.1">VBUS</text>
<text x="35.8" y="64.2">1u</text>
<text x="80.1" y="61.9" transform="rotate(-90 80.1 61.9)">CL10B473KO8NNNC</text>
<text x="108" y="64" transform="rotate(-90 108 64)">CL31B106MOHNNNE</text>
<text x="115.7" y="64" transform="rotate(-90 115.7 64)">CL31B106MOHNNNE</text>
<text x="128.4" y="62.5" transform="rotate(-90 128.4 62.5)">R12</text>
<text x="132.2" y="62.4" transform="rotate(-90 132.2 62.4)">5k1</text>
<text x="136" y="64.4" transform="rotate(-90 136 64.4)">R14</text>
<text x="139.8" y="62.4" transform="rotate(-90 139.8 62.4)">5k1</text>
<text x="154.2" y="64.2">DN2</text>
<text x="154.2" y="61.7">SBU2</text>
<text x="175.4" y="65.5">K5</text>
<text x="182.6" y="61.7">3V3</text>
<text x="201.6" y="65.5">K11</text>
<text x="209.3" y="61.7">3V3</text>
<text x="26.3" y="69.9">GND</text>
<text x="86" y="69.9">GND</text>
<text x="108.8" y="69.9">GND</text>
<text x="116.5" y="69.9">GND</text>
<text x="154.2" y="71.8">GND</text>
<text x="154.2" y="69.3">CC2</text>
<text x="154.2" y="66.8">DP2</text>
<text x="176.7" y="70.6">SCL</text>
<text x="176.7" y="68">3V3</text>
<text x="203.4" y="70.6">SCL</text>
<text x="203.4" y="68">3V3</text>
<text x="131" y="75">K3</text>
<text x="154.2" y="74.4">GND</text>
<text x="154.2" y="76.9">GND</text>
<text x="176.4" y="75.7">GND</text>
<text x="176.6" y="73.1">SDA</text>
<text x="203.1" y="75.7">GND</text>
<text x="203.3" y="73.1">SDA</text>
<text x="83.8" y="83.9">C5</text>
<text x="154.2" y="79.5">GND</text>
<text x="154.2" y="82">SHIELD</text>
<text x="172.4" y="80.7">qwiic-SMD</text>
<text x="174.3" y="78.2">SHIELD</text>
<text x="182.5" y="83.9">GND</text>
<text x="199" y="80.7">qwiic-SMD</text>
<text x="200.9" y="78.2">SHIELD</text>
<text x="209.2" y="83.9">GND</text>
<text x="149.4" y="84.5">U262-161N-4BVC11</text>
<text x="178" y="84.5">K6</text>
<text x="199.1" y="85.8">K10</text>
<text x="80.1" y="94.4" transform="rotate(-90 80.1 94.4)">CL31B106MOHNNNE</text>
<text x="80.9" y="94.1">GND</text>
<text x="145.7" y="93.8">GND</text>
<text x="193.6" y="94.1">HEADER_MALE_2X1</text>
<text x="172" y="97.2">HEADER_MALE_4X1</text>
<text x="186.3" y="103">GND</text>
<text x="42.1" y="112.5">R1</text>
<text x="56" y="112.5">R4</text>
<text x="98.8" y="112.5">3V3</text>
<text x="41.7" y="115">5k1</text>
<text x="55.7" y="115">33k</text>
<text x="70.7" y="118.2">GND</text>
<text x="181.4" y="117.6">3V3</text>
<text x="63.3" y="122.6">10k</text>
<text x="63.7" y="120.1">R5</text>
<text x="71.3" y="122.6">K1</text>
<text x="91.5" y="123.4" transform="rotate(-90 91.5 123.4)">10k</text>
<text x="93.5" y="121.4">R8</text>
<text x="99.2" y="123.4" transform="rotate(-90 99.2 123.4)">10k</text>
<text x="101.1" y="121.4">R9</text>
<text x="105.5" y="123.4" transform="rotate(-90 105.5 123.4)">10k</text>
<text x="107.6" y="121.4">R10</text>
<text x="115" y="120.7" transform="rotate(-90 115 120.7)">red</text>
<text x="117.8" y="125.2">R11</text>
<text x="121.4" y="120.5" transform="rotate(-90 121.4 120.5)">D1</text>
<text x="199.1" y="123.9">R16</text>
<text x="208.4" y="122.6">D2</text>
<text x="65.4" y="130.3">HEADER_MALE_2X1</text>
<text x="115.7" y="127.2" transform="rotate(-90 115.7 127.2)">2k2</text>
<text x="141.7" y="128.6" transform="rotate(-90 141.7 128.6)">150</text>
<text x="142.6" y="126.5">R13</text>
<text x="153.1" y="128" transform="rotate(-90 153.1 128)">1k</text>
<text x="154" y="126.5">R15</text>
<text x="199.2" y="129">2k2</text>
<text x="207.1" y="129">purple</text>
<text x="91.1" y="137.3">GND</text>
<text x="144.4" y="137.3">GND</text>
<text x="214.2" y="136">GND</text>
<text x="162.3" y="149.3">3V3</text>
<text x="59.5" y="155">10k</text>
<text x="59.9" y="151.2">R2</text>
<text x="93.8" y="155">10k</text>
<text x="94.1" y="151.2">R6</text>
<text x="59.5" y="160.1">10k</text>
<text x="59.9" y="156.3">R3</text>
<text x="65.5" y="156.4" transform="rotate(-90 65.5 156.4)">3V3</text>
<text x="90.9" y="156.4" transform="rotate(-90 90.9 156.4)">3V3</text>
<text x="93.8" y="160.1">10k</text>
<text x="94.1" y="156.3">R7</text>
<text x="165.1" y="160.7">C9</text>
<text x="134.6" y="162">C8</text>
<text x="134.6" y="167.1">2u2</text>
<text x="165.1" y="165.8">2u2</text>
<text x="96.3" y="169.6">3V3</text>
<text x="139.3" y="177.9">GND</text>
<text x="162.2" y="177.9">GND</text>
</g>
<g font-size="1.4" fill="#a90000">
<text x="211.5" y="35.3">2</text>
<text x="211.5" y="32.8">3</text>
<text x="211.5" y="30.2">4</text>
<text x="151.4" y="40.4">A4</text>
<text x="185.5" y="37.8">1</text>
<text x="185.5" y="40.4">2</text>
<text x="211.5" y="37.8">1</text>
<text x="211.5" y="40.4">5</text>
<text x="151.3" y="42.9">B9</text>
<text x="151.4" y="45.5">A5</text>
<text x="151.4" y="48">A6</text>
<text x="151.4" y="50.5">A7</text>
<text x="151.4" y="53.1">A8</text>
<text x="151.3" y="58.2">B4</text>
<text x="151.4" y="55.6">A9</text>
<text x="151.3" y="65.8">B6</text>
<text x="151.3" y="63.2">B7</text>
<text x="151.3" y="60.7">B8</text>
<text x="151.3" y="68.3">B5</text>
<text x="151.4" y="70.9">A1</text>
<text x="180.1" y="69.6">1</text>
<text x="180.1" y="67.1">3</text>
<text x="206.7" y="69.6">1</text>
<text x="206.7" y="67.1">3</text>
<text x="150.8" y="75.9">B12</text>
<text x="150.9" y="73.4">A12</text>
<text x="180.1" y="72.1">2</text>
<text x="180.1" y="74.7">4</text>
<text x="180.1" y="77.2">5</text>
<text x="206.7" y="72.1">2</text>
<text x="206.7" y="74.7">4</text>
<text x="206.7" y="77.2">5</text>
<text x="151.3" y="81">SH</text>
<text x="151.3" y="78.5">B1</text>
</g>
</svg>
